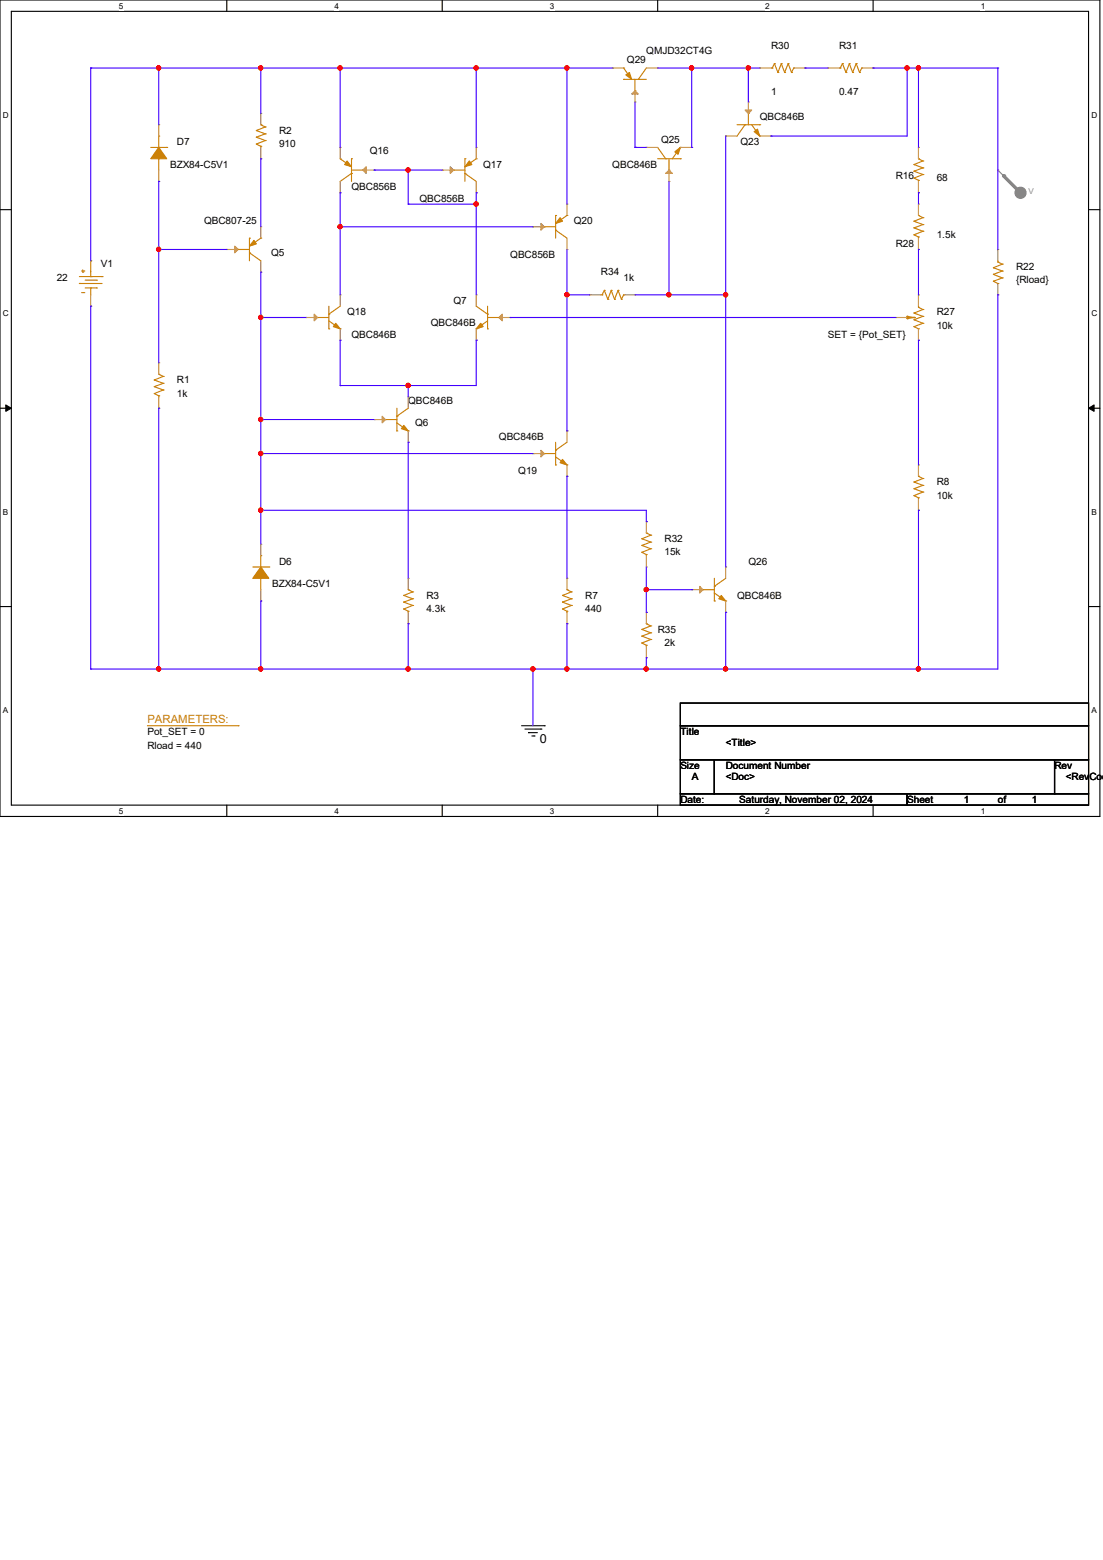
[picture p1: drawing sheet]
<svg xmlns="http://www.w3.org/2000/svg" width="210mm" height="297mm" viewBox="0 0 210 297" stroke-linecap="round" stroke-linejoin="round" font-family="sans-serif">
<path d="M0 0h209.4v155.4h-209.4zM2.2 2.2h205.1v151.1h-205.1z" fill="none" stroke="#000" stroke-width=".21"/>
<g fill="#fff">
<path d="M22.6 .3h.9v1.7h-.9z"/>
<path d="M22.6 153.5h.9v1.8h-.9z"/>
</g>
<path d="M43.2 0v2.2M43.2 153.3v2.1" fill="none" stroke="#000" stroke-width=".21"/>
<g fill="#fff">
<path d="M63.7 .3h.8v1.7h-.8z"/>
<path d="M63.7 153.5h.8v1.8h-.8z"/>
</g>
<path d="M84.2 0v2.2M84.2 153.3v2.1" fill="none" stroke="#000" stroke-width=".21"/>
<g fill="#fff">
<path d="M104.7 .3h.8v1.7h-.8z"/>
<path d="M104.7 153.5h.8v1.8h-.8z"/>
</g>
<path d="M125.2 0v2.2M125.2 153.3v2.1" fill="none" stroke="#000" stroke-width=".21"/>
<g fill="#fff">
<path d="M145.7 .3h.9v1.7h-.9z"/>
<path d="M145.7 153.5h.9v1.8h-.9z"/>
</g>
<path d="M166.2 0v2.2M166.2 153.3v2.1" fill="none" stroke="#000" stroke-width=".21"/>
<g fill="#fff">
<path d="M186.7 .3h.9v1.7h-.9z"/>
<path d="M186.7 153.5h.9v1.8h-.9z"/>
<path d="M.6 21h1.1v1.8h-1.1z"/>
<path d="M207.8 21h1.1v1.8h-1.1z"/>
<path d="M.6 58.8h1.1v1.7h-1.1z"/>
<path d="M207.8 58.8h1.1v1.7h-1.1z"/>
</g>
<path d="M0 39.9h2.2M207.3 39.9h2.1" fill="none" stroke="#000" stroke-width=".21"/>
<g fill="#fff">
<path d="M.6 96.6h1v1.7h-1z"/>
<path d="M207.8 96.6h1v1.7h-1z"/>
</g>
<path d="M0 77.7h2.2M207.3 77.7h2.1" fill="none" stroke="#000" stroke-width=".21"/>
<path d="M1.1 77.1l1.1 .6-1.1 .6zM207.3 77.7l1-.6v1.2z" fill="#000" stroke="#000" stroke-width=".19"/>
<g fill="#fff">
<path d="M.6 134.4h.9v1.7h-.9z"/>
<path d="M207.8 134.4h1v1.7h-1z"/>
</g>
<g fill="none" stroke="#000" stroke-width=".21">
<path d="M0 115.5h2.2M207.3 115.5h2.1M99.3 138.2h4.3M99.9 138.8h3.1M100.6 139.5h.1M100.6 139.5h1.7M103 138.8h.1M103.6 138.2h.1M129.5 133.9h77.8v4.3h-77.8zM129.5 138.2h77.8v6.5h-77.8zM101.3 140.1h.4M101.7 140.1h.1"/>
<path d="M129.5 144.7h6.5v6.4h-6.5zM129.5 151.1h43.2v2.2h-43.2zM136 144.7h64.8v6.4h-64.8zM172.7 151.1h34.6v2.2h-34.6zM200.8 144.7h6.5v6.4h-6.5z"/>
</g>
<circle cx="194.3" cy="36.7" r="1.06" fill="#808080" stroke="#808080" stroke-width=".21"/>
<path d="M190 32.4h.1M190 32.4l4.3 4.3" fill="none" stroke="#808080" stroke-width=".21"/>
<path d="M191.1 33.5l3.2 3.2" fill="none" stroke="#808080" stroke-width=".64"/>
<circle cx="191.1" cy="33.5" r=".32" fill="#808080"/>
<g fill="none" stroke="#cc8006" stroke-width=".21">
<path d="M118.7 13h.1M118.7 15.1h.1M118.7 13l1.6 2.1M118.7 15.1h4.4M120.9 17.3h.1M120.9 15.1v2.2M121.5 15.1h.1M123.1 13l-1.6 2.1M146.8 13h.2M147 13h.1M147.4 12.1h.1M147.4 12.1l-.4 .9"/>
<path d="M147.4 12.1l.7 1.7M148.1 13.8h.1M148.8 12.1h.1M148.8 12.1l-.7 1.7M148.8 12.1l.6 1.7M149.4 13.8h.1M150.1 12.1h.1M150.1 12.1l-.7 1.7M150.1 12.1l.6 1.7M150.7 13.8h.1M151.1 13h.1M151.1 13l-.4 .8"/>
<path d="M159.8 13h.2M160 13h.1M160.4 12.1h.1M160.4 12.1l-.4 .9M160.4 12.1l.7 1.7M161.1 13.8h.1M161.7 12.1h.1M161.7 12.1l-.6 1.7M161.7 12.1l.6 1.7M162.3 13.8h.1M163 12.1h.1M163 12.1l-.7 1.7"/>
<path d="M163 12.1l.7 1.7M163.7 13.8h.1M164.1 13h.1M164.1 13l-.4 .8M28.7 28.1h3M30.2 30.2h.1M30.2 25.9h.1M30.2 25.9v2.2M30.2 30.2v2.2M31.7 28.1h.1M48.8 27.4h.1M48.8 26.1h.1"/>
<path d="M48.8 24.8h.1M48.8 27.4l.9 .5M48.8 26.1l1.7 .7M48.8 24.8l1.7 .7M49.7 23.7h.1M49.7 27.9h.1M49.7 27.9v.2M49.7 23.7l.8 .5M50.5 26.8h.1M50.5 25.5h.1M50.5 24.2h.1M50.5 26.8l-1.7 .6"/>
<path d="M50.5 25.5l-1.7 .6M50.5 24.2l-1.7 .6M64.8 30.2h.1M64.8 30.2l2.1 1.5M66.9 33h.1M66.9 30.2h.1M66.9 33l-2.1 1.5M66.9 30.2v4.3M66.9 32.4h2.2M69.1 32.4h.1M86.4 32.4h.1M86.4 32.4h2.1"/>
<path d="M88.5 33h.1M88.5 30.2h.1M88.5 33l2.2 1.5M88.5 30.2v4.3M90.7 30.2h.1M90.7 30.2l-2.2 1.5M125.2 28.1l1.5 2.1M125.2 30.2h4.3M126.7 30.2h.1M127.4 32.4h.1M127.4 30.2v2.2M129.5 28.1h.1"/>
<path d="M129.5 30.2h.1M129.5 28.1l-1.5 2.1M140.3 23.7h4.4M141.9 23.7h.1M141.9 23.7l-1.6 2.2M142.5 21.6h.1M142.5 21.6v2.1M143.1 23.7l1.6 2.2M144.7 25.9h.1M144.7 23.7h.1M174 33.9h.1M174 32.6h.1"/>
<path d="M174 31.3h.1M174 33.9l.9 .4M174 32.6l1.7 .6M174 31.3l1.7 .7M174.9 30.2h.1M174.9 34.3h.1M174.9 34.3v.2M174.9 30.2l.8 .4M175.7 33.2h.1M175.7 32h.1M175.7 30.6h.1M175.7 33.2l-1.7 .7"/>
<path d="M175.7 32l-1.7 .6M175.7 30.6l-1.7 .7M15.1 54h.1M15.1 54h4.3M15.1 52.7h4.3M15.5 51.6h.5M15.5 55.7h.5M15.7 51.8h.1M15.7 51.4v.4M16 51.6h.1M16 55.7h.1M16.2 53.3h2.2"/>
<path d="M16.2 54.8h2.2M17.3 52.7h.1M17.3 54.8h.1M17.3 49.7h.1M17.3 49.7v3M17.3 54.8v1.3M18.4 53.3h.1M18.4 54.8h.1M19.4 52.7h.1M45.3 47.5h.1M45.3 47.5h2.2M47.5 48.1h.1"/>
<path d="M47.5 45.3h.1M47.5 48.1l2.2 1.6M47.5 45.3v4.4M49.7 45.3h.1M49.7 45.3l-2.2 1.6M62.6 59.8h.1M62.6 58.3v4.3M64.8 58.3l-2.2 1.5M90.7 58.3l2.1 1.5M92.8 59.8h.1M92.8 58.3v4.3M103.6 43.2h.1"/>
<path d="M103.6 43.2h2.2M105.8 43.8h.1M105.8 41h.1M105.8 41v4.3M105.8 43.8l2.1 1.5M107.9 41h.1M107.9 41l-2.1 1.5M114.4 56.1h.2M114.6 56.1h.1M115.1 55.3h.1M115.1 55.3l-.5 .8M115.1 55.3l.6 1.7"/>
<path d="M115.7 57h.1M116.4 55.3h.1M116.4 55.3l-.7 1.7M116.4 55.3l.6 1.7M117 57h.1M117.7 55.3h.1M117.7 55.3l-.7 1.7M117.7 55.3l.6 1.7M118.3 57h.1M118.7 56.1h.1M118.7 56.1l-.4 .9M174 44.7h.1"/>
<path d="M174 43.4h.1M174 42.1h.1M174 59.6h.1M174 44.7l.9 .4M174 43.4l1.7 .6M174 42.1l1.7 .7M174 59.6l1.7 .6M174.9 41h.1M174.9 45.1h.1M174.9 58.5h.1M174.9 41l.8 .4M174.9 45.1v.2"/>
<path d="M174.9 58.3v.2M174.9 58.5l.8 .4M175.7 44h.1M175.7 42.8h.1M175.7 41.4h.1M175.7 58.9h.1M175.7 44l-1.7 .7M175.7 42.8l-1.7 .6M175.7 41.4l-1.7 .7M175.7 58.9l-1.7 .7M189.1 51h.1M189.1 52.2h.1"/>
<path d="M189.1 53.6h.1M189.1 51l1.7 .6M189.1 52.2l1.7 .7M189.1 53.6l.9 .4M190 54h.1M190 49.9h.1M190 49.9l.8 .4M190 49.7v.2M190.8 50.3h.1M190.8 51.6h.1M190.8 52.9h.1M190.8 50.3l-1.7 .7"/>
<path d="M190.8 51.6l-1.7 .6M190.8 52.9l-1.7 .7M29.4 74.9h.1M29.4 73.6h.1M29.4 72.3h.1M29.4 74.9l.8 .5M29.4 73.6l1.7 .7M29.4 72.3l1.7 .7M30.2 71.2h.1M30.2 75.4h.1M30.2 71.2l.9 .5M30.2 75.4v.2"/>
<path d="M31.1 74.3h.1M31.1 73h.1M31.1 71.7h.1M31.1 74.3l-1.7 .6M31.1 73l-1.7 .6M31.1 71.7l-1.7 .6M60.5 60.5h.1M60.5 60.5h2.1M62.6 62.6h.1M62.6 61.1l2.2 1.5M64.8 62.6h.1M73.4 79.9h.1"/>
<path d="M73.4 79.9h2.2M75.6 79.2h.1M75.6 77.7v4.3M77.7 77.7l-2.1 1.5M90.7 62.6h.1M92.8 62.6h.1M92.8 61.1l-2.1 1.5M92.8 60.5h2.2M95 60.5h.1M172.7 60.2h.1M172.7 60.7h.1M172.7 60.5h1.3"/>
<path d="M172.7 60.2l1.3 .3M172.7 60.2v.5M174 60.9h.1M174 62.2h.1M174 60.5h.1M174 60.9l1.7 .7M174 62.2l.9 .4M174 60.5l-1.3 .2M174.9 62.6h.1M175.7 61.6h.1M175.7 60.2h.1M175.7 60.2l-1.7 .7"/>
<path d="M175.7 61.6l-1.7 .6M75.6 82h.1M75.6 80.5l2.1 1.5M77.7 82h.1M103.6 86.4h.1M103.6 86.4h2.2M105.8 85.7h.1M105.8 88.5h.1M105.8 87l2.1 1.5M105.8 84.2v4.3M107.9 88.5h.1M107.9 84.2l-2.1 1.5"/>
<path d="M174 94.4h.1M174 93h.1M174 91.8h.1M174 94.4l.9 .4M174 93l1.7 .7M174 91.8l1.7 .6M174.9 90.7h.1M174.9 94.8h.1M174.9 94.8v.2M174.9 90.7l.8 .4M175.7 93.7h.1M175.7 92.4h.1"/>
<path d="M175.7 91.1h.1M175.7 93.7l-1.7 .7M175.7 92.4l-1.7 .6M175.7 91.1l-1.7 .7M48.1 107.9h3.1M49.7 110.1h.1M49.7 105.8h.1M49.7 105.8v2.1M49.7 110.1v2.2M51.2 107.9h.1M76.9 116h.1M76.9 114.6h.1"/>
<path d="M76.9 113.4h.1M76.9 116l.8 .4M76.9 114.6l1.7 .7M76.9 113.4l1.7 .6M77.7 112.3h.1M77.7 116.4h.1M77.7 112.3l.9 .4M77.7 116.4v.2M78.6 115.3h.1M78.6 114h.1M78.6 112.7h.1M78.6 115.3l-1.7 .7"/>
<path d="M78.6 114l-1.7 .6M78.6 112.7l-1.7 .7M107.1 116h.1M107.1 114.6h.1M107.1 113.4h.1M107.1 116l.8 .4M107.1 114.6l1.7 .7M107.1 113.4l1.7 .6M107.9 112.3h.1M107.9 116.4h.1M107.9 112.3l.9 .4M107.9 116.4v.2"/>
<path d="M108.8 115.3h.1M108.8 114h.1M108.8 112.7h.1M108.8 115.3l-1.7 .7M108.8 114l-1.7 .6M108.8 112.7l-1.7 .7M122.2 119.8h.1M122.2 105.2h.1M122.2 103.8h.1M122.2 102.6h.1M122.2 119.8l1.7 .7M122.2 105.2l.9 .4"/>
<path d="M122.2 103.8l1.7 .7M122.2 102.6l1.7 .6M123.1 118.7h.1M123.1 101.5h.1M123.1 105.6h.1M123.1 118.7l.8 .5M123.1 105.6v.2M123.1 101.5l.8 .4M123.9 119.2h.1M123.9 104.5h.1M123.9 103.2h.1M123.9 101.9h.1"/>
<path d="M123.9 119.2l-1.7 .6M123.9 104.5l-1.7 .7M123.9 103.2l-1.7 .6M123.9 101.9l-1.7 .7M133.9 112.3h.1M133.9 112.3h2.1M136 111.6h.1M136 114.4h.1M136 112.9l2.2 1.5M136 110.1v4.3M138.2 114.4h.1M138.2 110.1l-2.2 1.5"/>
<path d="M28.1 138.2h17.2M45.3 138.2h.1M122.2 122.4h.1M122.2 121.1h.1M122.2 122.4l.9 .5M122.2 121.1l1.7 .7M123.1 122.9h.1M123.1 122.9v.2M123.9 121.8h.1M123.9 120.5h.1M123.9 121.8l-1.7 .6M123.9 120.5l-1.7 .6"/>
</g>
<g fill="#cc8006" stroke="#cc8006" stroke-width=".21">
<path d="M91.5 61.6l.5 .6-1.3 .4z"/>
<path d="M119.2 14.3l.6-.5 .5 1.3z"/>
<path d="M48.3 45.8l.5 .6-1.3 .5z"/>
<path d="M107.1 87.5l.8 1-1.3-.4z"/>
<path d="M66.1 30.6l.8 1.1-1.3-.4z"/>
<path d="M128.5 28.9l1-.8-.4 1.3z"/>
<path d="M63.9 61.6l.9 1-1.3-.4z"/>
<path d="M137.3 113.4l.9 1-1.3-.4z"/>
<path d="M106.6 41.4l.5 .7-1.3 .4z"/>
<path d="M143.6 25.1l.6-.5 .5 1.3z"/>
<path d="M89.4 30.6l.4 .7-1.3 .4z"/>
<path d="M76.9 81l.8 1-1.3-.4z"/>
<path d="M49.7 107.9l1.5 2.2h-3.1z" fill-rule="evenodd"/>
<path d="M30.2 28.1l1.5 2.1h-3z" fill-rule="evenodd"/>
</g>
<g fill="none" stroke="#a84" stroke-width=".21">
<path d="M116.6 13h.1M116.6 13h2.1M120.9 19.4h.1M120.9 17.3v2.1M123.1 13h2.1M125.2 13h.1M142.5 19.4h.1M142.5 19.4v2.2M144.7 13h.1M144.7 13h2.1M151.1 13h2.2M153.3 13h.1"/>
<path d="M157.6 13h.1M157.6 13h2.2M164.1 13h2.1M166.2 13h.1M30.2 23.7h.1M30.2 34.5h.1M30.2 23.7v2.2M30.2 32.4v2.1M49.7 21.6h.1M49.7 30.2h.1M49.7 21.6v2.1M49.7 28.1v2.1"/>
<path d="M64.8 28.1h.1M64.8 36.7h.1M64.8 28.1v2.1M64.8 34.5v2.2M69.1 32.4h2.1M71.2 32.4h.1M84.2 32.4h.1M84.2 32.4h2.2M90.7 28.1h.1M90.7 36.7h.1M90.7 28.1v2.1M90.7 34.5v2.2"/>
<path d="M107.9 38.9h.1M107.9 38.9v2.1M123.1 28.1h.1M123.1 28.1h2.1M127.4 34.5h.1M127.4 32.4v2.1M129.5 28.1h2.2M131.7 28.1h.1M138.2 25.9h.1M138.2 25.9h2.1M144.7 25.9h2.1M146.8 25.9h.1"/>
<path d="M174.9 38.9h.1M174.9 28.1h.1M174.9 36.7h.1M174.9 28.1v2.1M174.9 34.5v2.2M174.9 38.9v2.1M17.3 49.7h.1M17.3 58.3h.1M17.3 56.1v2.2M43.2 47.5h.1M43.2 47.5h2.1M49.7 43.2h.1"/>
<path d="M49.7 51.8h.1M49.7 43.2v2.1M49.7 49.7v2.1M64.8 56.1h.1M64.8 56.1v2.2M90.7 56.1h.1M90.7 56.1v2.2M101.5 43.2h.1M101.5 43.2h2.1M107.9 47.5h.1M107.9 45.3v2.2M112.3 56.1h.1"/>
<path d="M112.3 56.1h2.1M118.7 56.1h2.2M120.9 56.1h.1M174.9 47.5h.1M174.9 56.1h.1M174.9 45.3v2.2M174.9 56.1v2.2M190 56.1h.1M190 47.5h.1M190 47.5v2.2M190 54v2.1M30.2 69.1h.1"/>
<path d="M30.2 77.7h.1M30.2 69.1v2.1M30.2 75.6v2.1M58.3 60.5h.1M58.3 60.5h2.2M64.8 64.8h.1M64.8 62.6v2.2M71.2 79.9h.1M71.2 79.9h2.2M77.7 75.6h.1M77.7 75.6v2.1M90.7 64.8h.1"/>
<path d="M90.7 62.6v2.2M95 60.5h2.2M97.2 60.5h.1M170.6 60.5h.1M170.6 60.5h2.1M174.9 64.8h.1M174.9 62.6v2.2M77.7 84.2h.1M77.7 82v2.2M101.5 86.4h.1M101.5 86.4h2.1M107.9 90.7h.1"/>
<path d="M107.9 82h.1M107.9 82v2.2M107.9 88.5v2.2M123.1 99.3h.1M123.1 99.3v2.2M174.9 88.5h.1M174.9 97.2h.1M174.9 88.5v2.2M174.9 95v2.2M49.7 103.6h.1M49.7 114.4h.1M49.7 103.6v2.2"/>
<path d="M49.7 112.3v2.1M77.7 110.1h.1M77.7 118.7h.1M77.7 110.1v2.2M77.7 116.6v2.1M107.9 110.1h.1M107.9 118.7h.1M107.9 110.1v2.2M107.9 116.6v2.1M123.1 116.6h.1M123.1 107.9h.1M123.1 105.8v2.1"/>
<path d="M123.1 116.6v2.1M131.7 112.3h.1M131.7 112.3h2.2M138.2 116.6h.1M138.2 107.9h.1M138.2 107.9v2.2M138.2 114.4v2.2M123.1 125.2h.1M123.1 123.1v2.1"/>
</g>
<g fill="#a84" stroke="#a84" stroke-width=".21">
<path d="M95 60.5l.6-.7v1.3z"/>
<path d="M120.9 17.3l.6 .6h-1.2z"/>
<path d="M44.7 46.9l.6 .6-.6 .6z"/>
<path d="M103 85.7l.6 .7-.6 .6z"/>
<path d="M69.7 31.7v1.3l-.6-.6z"/>
<path d="M127.4 32.4l.6 .6h-1.3z"/>
<path d="M59.8 59.8l.7 .7-.7 .6z"/>
<path d="M133.2 111.6l.7 .7-.7 .6z"/>
<path d="M103 42.5l.6 .7-.6 .6z"/>
<path d="M141.9 21h1.2l-.6 .6z"/>
<path d="M85.7 31.7l.7 .7-.7 .6z"/>
<path d="M72.8 79.2l.6 .7-.6 .6z"/>
</g>
<g fill="none" stroke="#4200ff" stroke-width=".21">
<path d="M17.3 13h.1M17.3 13v36.7M17.3 13h99.3M30.2 13h.1M30.2 13v10.7M49.7 13h.1M49.7 13v8.6M64.8 13h.1M64.8 13v15.1M90.7 13h.1M90.7 13v15.1M107.9 13h.1"/>
<path d="M107.9 13v25.9M120.9 19.4v8.7M125.2 13h19.5M131.7 13h.1M131.7 13v15.1M142.5 13h.1M142.5 13v6.4M153.3 13h.1M153.3 13h4.3M166.2 13h.1M166.2 13h23.8M172.7 13h.1"/>
<path d="M172.7 13v12.9h-25.9M174.9 13h.1M174.9 13v15.1M190 13h.1M190 13v34.5M30.2 34.5h.1M30.2 34.5v34.6M49.7 30.2h.1M49.7 30.2v13M64.8 36.7h.1M64.8 36.7v19.4M71.2 32.4h.1"/>
<path d="M71.2 32.4h13M77.7 32.4h.1M77.7 38.9h.1M77.7 32.4v6.5M77.7 38.9h13M90.7 36.7h.1M90.7 38.9h.1M90.7 36.7v19.4M120.9 28.1h.1M120.9 28.1h2.2M127.4 34.5v21.6M131.7 28.1h.1"/>
<path d="M138.2 25.9v82M146.8 25.9h.1M174.9 36.7h.1M174.9 36.7v2.2M17.3 58.3h.1M17.3 58.3v69.1M30.2 47.5h.1M30.2 47.5h13M49.7 51.8h.1M49.7 51.8v51.8M64.8 43.2h.1M64.8 43.2h36.7"/>
<path d="M107.9 56.1h.1M107.9 47.5v34.5M107.9 56.1h4.4M120.9 56.1h17.3M127.4 56.1h.1M138.2 56.1h.1M174.9 47.5h.1M174.9 47.5v8.6M190 56.1h.1M190 56.1v71.3h-172.7M30.2 77.7h.1M30.2 77.7v49.7"/>
<path d="M49.7 60.5h.1M49.7 79.9h.1M49.7 60.5h8.6M49.7 79.9h21.5M64.8 64.8h.1M64.8 73.4h.1M64.8 64.8v8.6M77.7 73.4h.1M77.7 73.4v2.2M90.7 64.8h.1M90.7 64.8v8.6h-25.9M97.2 60.5h.1"/>
<path d="M97.2 60.5h73.4M174.9 64.8h.1M174.9 64.8v23.7M49.7 86.4h.1M49.7 97.2h.1M49.7 86.4h51.8M49.7 97.2h73.4v2.1M77.7 84.2h.1M77.7 84.2v25.9M107.9 82h.1M107.9 90.7h.1M107.9 90.7v19.4"/>
<path d="M123.1 99.3h.1M174.9 97.2h.1M174.9 97.2v30.2M49.7 114.4h.1M49.7 114.4v13M77.7 118.7h.1M77.7 118.7v8.7M107.9 118.7h.1M107.9 118.7v8.7M123.1 112.3h.1M123.1 116.6h.1M123.1 107.9v8.7"/>
<path d="M123.1 112.3h8.6M131.7 112.3h.1M138.2 116.6h.1M138.2 116.6v10.8M17.3 127.4h.1M30.2 127.4h.1M49.7 127.4h.1M101.5 127.4h.1M101.5 127.4v10.8M123.1 125.2h.1M123.1 127.4h.1M123.1 125.2v2.2"/>
<path d="M138.2 127.4h.1M174.9 127.4h.1"/>
</g>
<g fill="#f00" stroke="#f00" stroke-width=".21">
<circle cx="30.2" cy="12.9" r=".4"/>
<circle cx="64.7" cy="12.9" r=".4"/>
<circle cx="49.6" cy="12.9" r=".4"/>
<circle cx="107.9" cy="12.9" r=".4"/>
<circle cx="90.7" cy="12.9" r=".4"/>
<circle cx="142.5" cy="12.9" r=".4"/>
<circle cx="131.7" cy="12.9" r=".4"/>
<circle cx="172.7" cy="12.9" r=".4"/>
<circle cx="174.9" cy="12.9" r=".4"/>
<circle cx="77.7" cy="32.4" r=".4"/>
<circle cx="30.2" cy="47.5" r=".4"/>
<circle cx="127.4" cy="56.1" r=".4"/>
<circle cx="64.7" cy="43.2" r=".4"/>
<circle cx="90.7" cy="38.8" r=".4"/>
<circle cx="107.9" cy="56.1" r=".4"/>
<circle cx="138.2" cy="56.1" r=".4"/>
<circle cx="49.6" cy="60.4" r=".4"/>
<circle cx="49.6" cy="79.9" r=".4"/>
<circle cx="77.7" cy="73.4" r=".4"/>
<circle cx="30.2" cy="127.4" r=".4"/>
<circle cx="49.6" cy="86.3" r=".4"/>
<circle cx="49.6" cy="97.1" r=".4"/>
<circle cx="174.9" cy="127.4" r=".4"/>
<circle cx="123" cy="112.2" r=".4"/>
<circle cx="49.6" cy="127.4" r=".4"/>
<circle cx="77.7" cy="127.4" r=".4"/>
<circle cx="107.9" cy="127.4" r=".4"/>
<circle cx="101.5" cy="127.4" r=".4"/>
<circle cx="123" cy="127.4" r=".4"/>
<circle cx="138.2" cy="127.4" r=".4"/>
</g>
<text font-size="2.4" x="102.8" y="141.5">0</text>
<text font-size="2.2" fill="#cc8006" x="28.1" y="137.6">PARAMETERS:</text>
<g font-size="1.9">
<text x="123.1" y="10.3">QMJD32CT4G</text>
<text x="146.8" y="9.3">R30</text>
<text x="159.8" y="9.3">R31</text>
<text x="119.4" y="12.1">Q29</text>
<text x="144.7" y="22.9">QBC846B</text>
<text x="146.8" y="18.1">1</text>
<text x="159.8" y="18.1">0.47</text>
<text x="33.7" y="27.6">D7</text>
<text x="53.1" y="25.4">R2</text>
<text x="53.1" y="28">910</text>
<text x="70.4" y="29.3">Q16</text>
<text x="125.9" y="27.2">Q25</text>
<text x="141" y="27.6">Q23</text>
<text x="32.4" y="31.9">BZX84-C5V1</text>
<text x="92" y="31.9">Q17</text>
<text x="116.6" y="31.9">QBC846B</text>
<text x="170.6" y="34.1">R16</text>
<text x="178.4" y="34.5">68</text>
<text x="66.9" y="36.2">QBC856B</text>
<text x="79.9" y="38.4">QBC856B</text>
<text x="38.9" y="42.7">QBC807-25</text>
<text x="109.3" y="42.7">Q20</text>
<text x="170.6" y="47">R28</text>
<text x="178.4" y="45.3">1.5k</text>
<text x="10.8" y="53.5">22</text>
<text x="19.2" y="50.9">V1</text>
<text x="51.6" y="48.8">Q5</text>
<text x="97.2" y="49.2">QBC856B</text>
<text x="114.4" y="52.5">R34</text>
<text x="118.7" y="53.5">1k</text>
<text x="193.5" y="51.4">R22</text>
<text x="193.5" y="53.9">{Rload}</text>
<text x="66.1" y="60">Q18</text>
<text x="86.4" y="57.8">Q7</text>
<text x="178.4" y="60">R27</text>
<text x="66.9" y="64.3">QBC846B</text>
<text x="82" y="62.1">QBC846B</text>
<text x="157.6" y="64.3">SET = {Pot_SET}</text>
<text x="178.4" y="62.6">10k</text>
<text x="33.7" y="72.9">R1</text>
<text x="33.7" y="75.5">1k</text>
<text x="77.7" y="76.8">QBC846B</text>
<text x="79" y="81.2">Q6</text>
<text x="95" y="83.7">QBC846B</text>
<text x="98.7" y="90.2">Q19</text>
<text x="178.4" y="92.4">R8</text>
<text x="178.4" y="95">10k</text>
<text x="53.1" y="107.5">D6</text>
<text x="126.5" y="103.2">R32</text>
<text x="126.5" y="105.8">15k</text>
<text x="142.5" y="107.5">Q26</text>
<text x="51.8" y="111.8">BZX84-C5V1</text>
<text x="81.2" y="114">R3</text>
<text x="111.4" y="114">R7</text>
<text x="140.3" y="114">QBC846B</text>
<text x="81.2" y="116.5">4.3k</text>
<text x="111.4" y="116.5">440</text>
<text x="125.2" y="120.4">R35</text>
<text x="126.5" y="123">2k</text>
<text x="28.1" y="139.9">Pot_SET = 0</text>
<text x="28.1" y="142.7">Rload = 440</text>
<text x="129.5" y="139.9">Title</text>
<text x="138.2" y="142">&lt;Title&gt;</text>
<text x="129.5" y="146.3">Size</text>
<text x="131.7" y="148.5">A</text>
<text x="138.2" y="146.3">Document Number</text>
<text x="138.2" y="148.5">&lt;Doc&gt;</text>
<text x="200.8" y="146.3">Rev</text>
<text x="202.9" y="148.5">&lt;RevCode</text>
<text x="129.5" y="152.8">Date:</text>
<text x="140.8" y="152.8">Saturday, November 02, 2024</text>
<text x="172.7" y="152.8">Sheet</text>
<text x="183.5" y="152.8">1</text>
<text x="190" y="152.8">of</text>
<text x="196.5" y="152.8">1</text>
</g>
<g font-size="1.6">
<text x="22.6" y="1.7">5</text>
<text x="63.7" y="1.7">4</text>
<text x="104.7" y="1.7">3</text>
<text x="145.7" y="1.7">2</text>
<text x="186.7" y="1.7">1</text>
<text x=".6" y="22.4">D</text>
<text x="207.8" y="22.4">D</text>
<text x=".6" y="60.2">C</text>
<text x="207.8" y="60.2">C</text>
<text x=".6" y="98">B</text>
<text x="207.8" y="98">B</text>
<text x=".6" y="135.8">A</text>
<text x="207.8" y="135.8">A</text>
<text x="22.6" y="154.9">5</text>
<text x="63.7" y="154.9">4</text>
<text x="104.7" y="154.9">3</text>
<text x="145.7" y="154.9">2</text>
<text x="186.7" y="154.9">1</text>
</g>
<text font-size="1.5" fill="#808080" x="195.8" y="37">V</text>
</svg>
